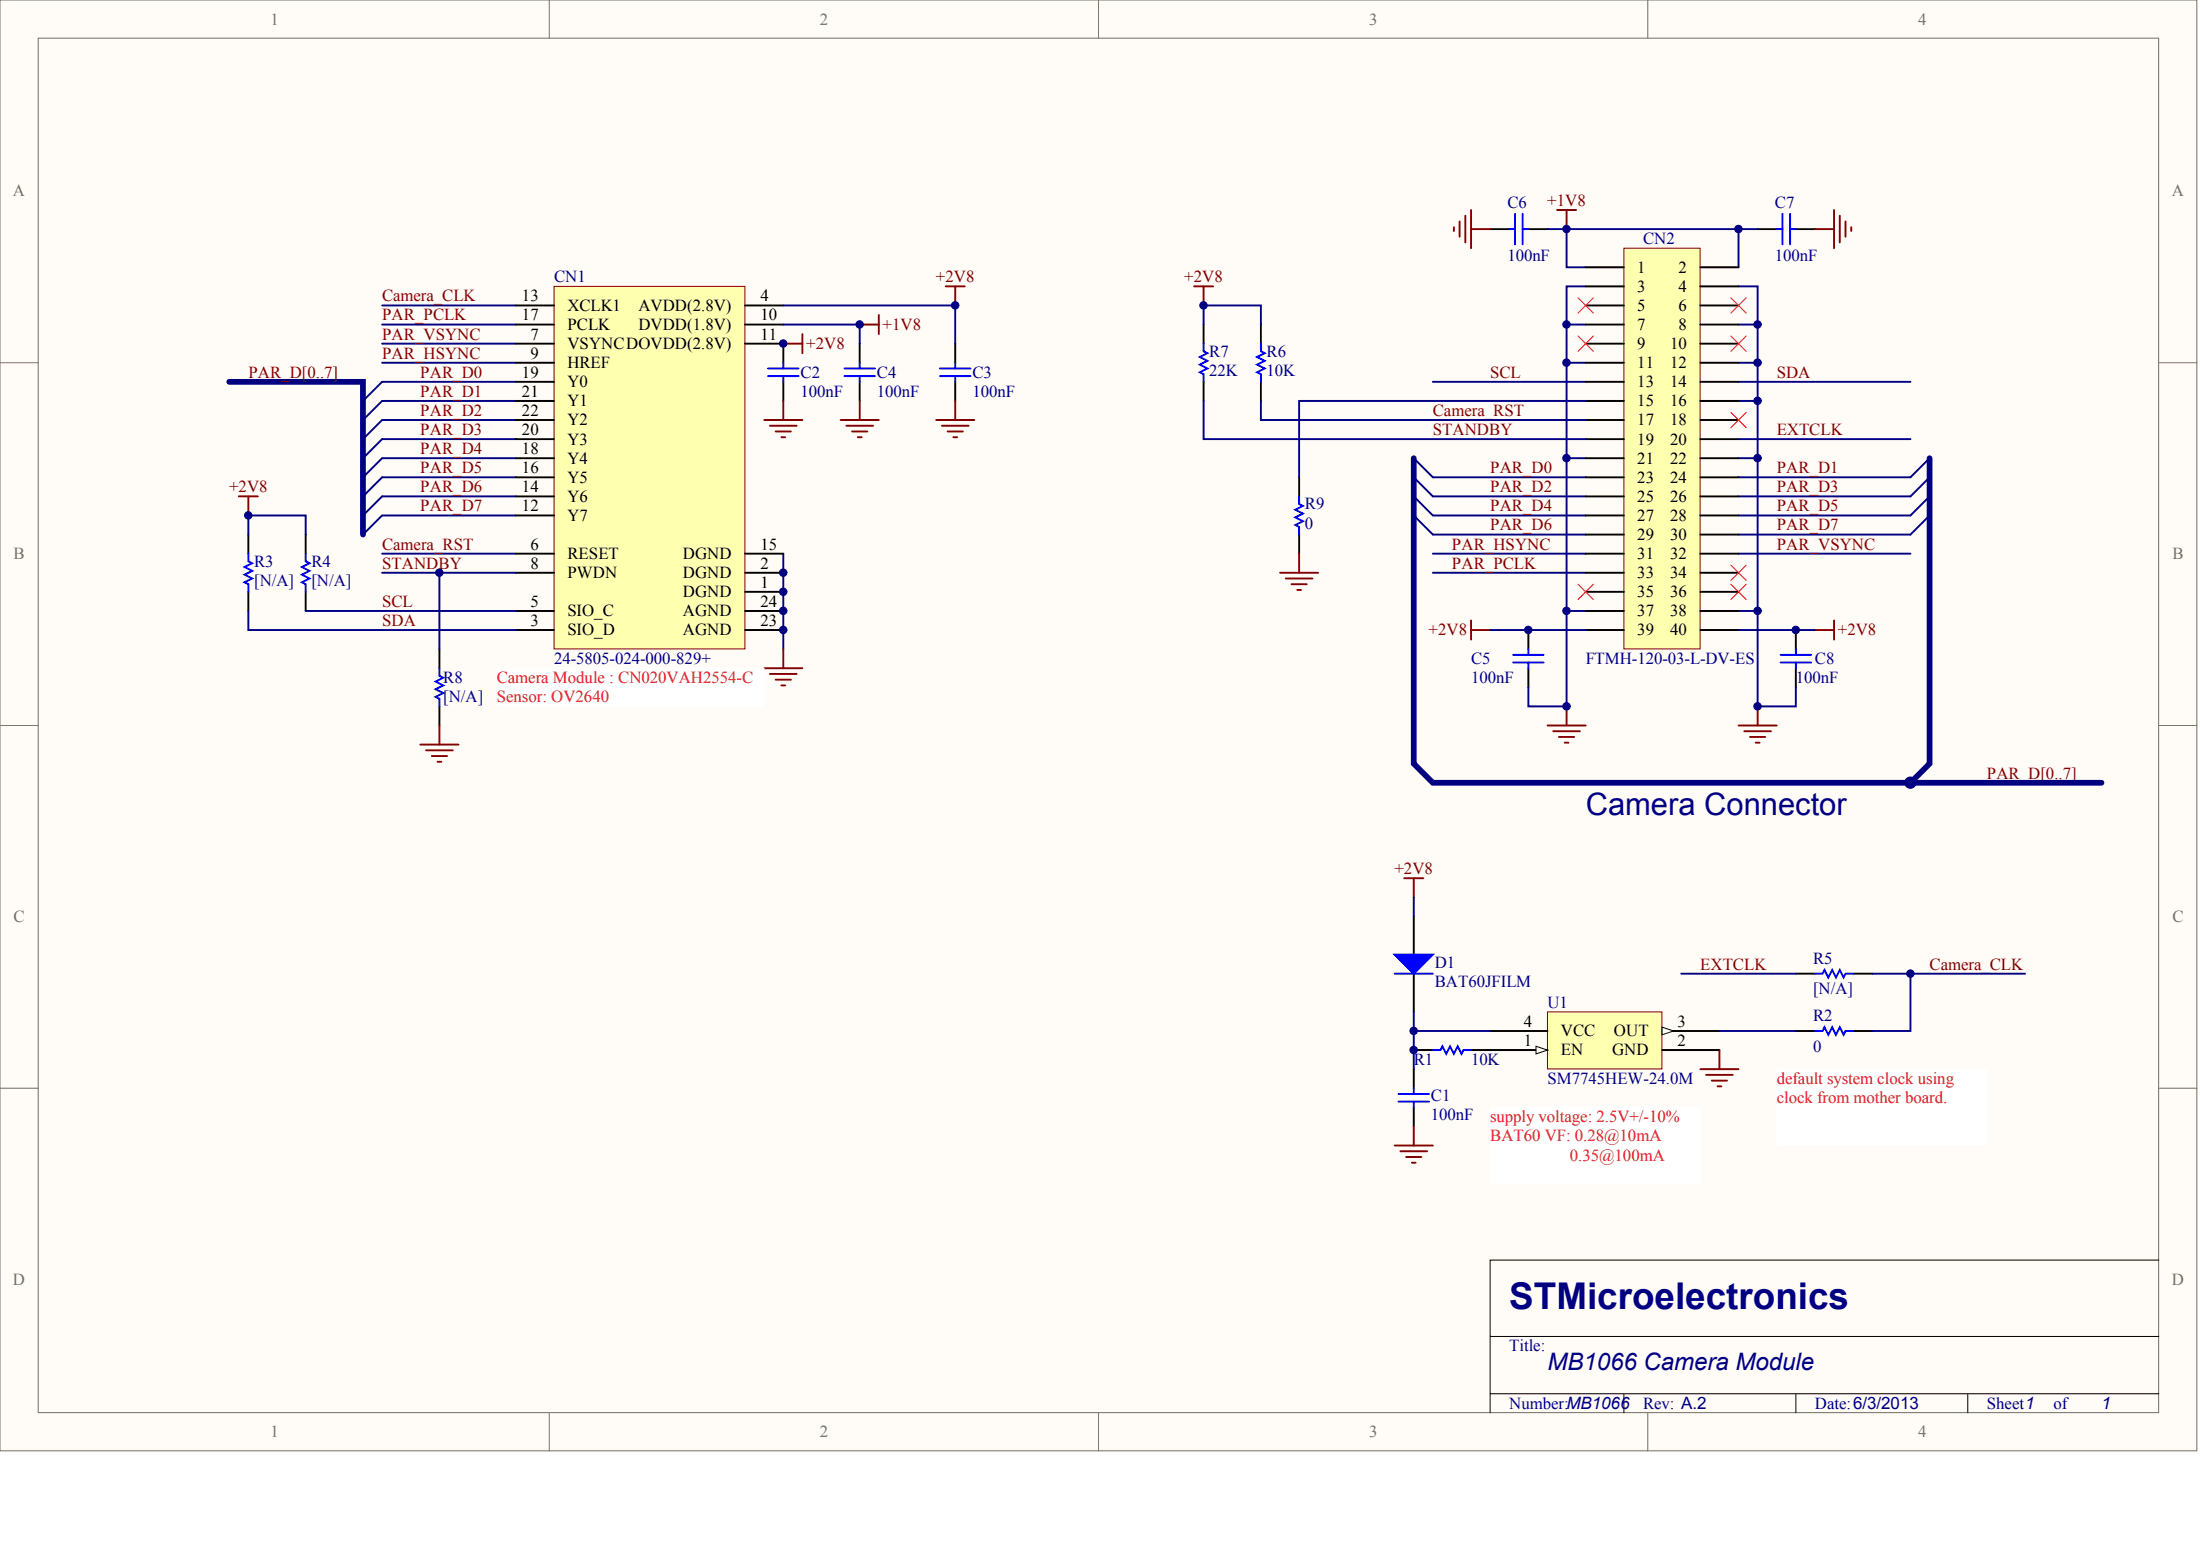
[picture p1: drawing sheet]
<svg xmlns="http://www.w3.org/2000/svg" width="840mm" height="594mm" viewBox="0 0 840 594" stroke-linecap="round" stroke-linejoin="round" font-family="sans-serif">
<g fill="#fffcf8" stroke="#716f64" stroke-width=".38">
<path d="M0 0h838.4v553.6h-838.4z"/>
<path d="M14.6 14.6h809.2v524.4h-809.2z"/>
</g>
<path d="M209.6 0v14.6M419.2 0v14.6M628.9 0v14.6M0 138.4h14.6M823.9 138.4h14.6M0 276.8h14.6M823.9 276.8h14.6M0 415.2h14.6M823.9 415.2h14.6M209.6 539.1v14.5M419.2 539.1v14.5M628.9 539.1v14.5" fill="none" stroke="#716f64" stroke-width=".38"/>
<path d="M823.9 480.8h-255.2v58.3M568.7 509.9h255.2M568.7 531.8h255.2M619.7 531.8v7.3M685.4 531.8v7.3M751 531.8v7.3" fill="none" stroke="#000" stroke-width=".38"/>
<g fill="none" stroke="#000080" stroke-width=".73">
<path d="M590.6 87.4h7.3M663.5 87.4h7.3M605.2 109.3h-7.3v160.2h-14.6v-7.3M605.2 102h-7.3v-14.6h65.6v14.6M663.5 109.3h7.3v160.2h14.6v-7.3M597.9 138.4h7.3M597.9 123.8h7.3M663.5 138.4h7.3M663.5 123.8h7.3M546.8 145.7h58.4M663.5 153h7.3M663.5 145.7h65.6"/>
<path d="M539.5 174.8l7.3 7.3h58.4M597.9 174.8h7.3M663.5 174.8h7.3M539.5 182.1l7.3 7.3h58.4M539.5 189.4l7.3 7.3h58.4M539.5 196.7l7.3 7.3h58.4M663.5 182.1h65.6M663.5 189.4h65.6M663.5 196.7h65.6M546.8 211.3h58.4M546.8 218.5h58.4M663.5 204h65.6"/>
<path d="M663.5 211.3h65.6M597.9 233.1h7.3M663.5 233.1h7.3"/>
</g>
<g fill="none" stroke="#800000" stroke-width=".73">
<path d="M554.9 86.7v1.4M557 84.5v5.8M559.2 82.3v10.2M561.4 80.1v14.6M561.4 87.4h7.3M594.2 80.1h7.3M597.9 80.1v7.3M692.7 87.4h7.2M699.9 80.1v14.6M702.1 82.3v10.2M704.3 84.5v5.8M706.5 86.7v1.4"/>
<path d="M561.4 236.8v7.2M699.9 236.8v7.2M561.4 240.4h7.3M692.7 240.4h7.2M590.6 276.8h14.6M592.8 279h10.2M597.9 269.5v7.3M663.5 276.8h14.6M665.7 279h10.2M670.8 269.5v7.3M595 281.2h5.8M597.1 283.4h1.5"/>
<path d="M667.9 281.2h5.8M670.1 283.4h1.4"/>
</g>
<path d="M568.7 87.4h7.3M583.3 87.4h7.3M670.8 87.4h7.3M685.4 87.4h7.3M583.3 240.4v7.3M583.3 255v7.2M685.4 240.4v7.3M685.4 255v7.2" fill="none" stroke="#000" stroke-width=".73"/>
<g fill="none" stroke="#00f" stroke-width=".73">
<path d="M576 87.4h2.2M578.2 81.6v11.6M581.1 81.6v11.6M581.1 87.4h2.2M678.1 87.4h2.2M680.3 81.6v11.6M683.2 87.4h2.2M683.2 81.6v11.6M577.5 252.8h11.6M577.5 249.9h11.6M583.3 247.7v2.2M583.3 252.8v2.2"/>
<path d="M679.5 252.8h11.7M679.5 249.9h11.7M685.4 247.7v2.2M685.4 252.8v2.2"/>
</g>
<path d="M619.7 94.7h29.1v152.9h-29.1z" fill="#ffffb0" stroke="#800000" stroke-width=".38"/>
<g fill="none" stroke="#000" stroke-width=".73">
<path d="M605.2 102h14.5M605.2 109.3h14.5M605.2 116.6h14.5M648.9 102h14.6M648.9 109.3h14.6M648.9 116.6h14.6M605.2 123.8h14.5M605.2 131.1h14.5M605.2 138.4h14.5M648.9 123.8h14.6M648.9 131.1h14.6M648.9 138.4h14.6"/>
<path d="M605.2 145.7h14.5M605.2 153h14.5M648.9 145.7h14.6M648.9 153h14.6M605.2 160.3h14.5M605.2 167.5h14.5M605.2 174.8h14.5M648.9 160.3h14.6M648.9 167.5h14.6M648.9 174.8h14.6M605.2 182.1h14.5M605.2 189.4h14.5"/>
<path d="M605.2 196.7h14.5M648.9 182.1h14.6M648.9 189.4h14.6M648.9 196.7h14.6M605.2 204h14.5M605.2 211.3h14.5M605.2 218.5h14.5M648.9 204h14.6M648.9 211.3h14.6M648.9 218.5h14.6M605.2 225.8h14.5M605.2 233.1h14.5"/>
<path d="M648.9 225.8h14.6M648.9 233.1h14.6M605.2 240.4h14.5M648.9 240.4h14.6"/>
</g>
<path d="M663.5 167.5h65.6M736.4 174.8l-7.3 7.3M736.4 182.1l-7.3 7.3M736.4 189.4l-7.3 7.3M736.4 196.7l-7.3 7.3M568.7 240.4h36.5M663.5 240.4h29.2" fill="none" stroke="#000080" stroke-width=".73"/>
<g fill="none" stroke="#f00" stroke-width=".38">
<path d="M602.2 113.6l5.9 5.9M608.1 113.6l-5.9 5.9M660.6 113.6l5.8 5.9M666.4 113.6l-5.8 5.9M602.2 128.2l5.9 5.8M608.1 128.2l-5.9 5.8M660.6 128.2l5.8 5.8M666.4 128.2l-5.8 5.8M660.6 157.3l5.8 5.9M666.4 157.3l-5.8 5.9M660.6 215.6l5.8 5.9M666.4 215.6l-5.8 5.9"/>
<path d="M660.6 222.9l5.8 5.8M666.4 222.9l-5.8 5.8"/>
</g>
<path d="M590.6 386.1h43.7v21.8h-43.7z" fill="#ffffb0" stroke="#800000" stroke-width=".38"/>
<path d="M568.7 400.7h21.9" fill="none" stroke="#000" stroke-width=".73"/>
<path d="M586.2 399.2l4.4 1.5-4.4 1.4z" fill="#fffcf8" stroke="#000" stroke-width=".38"/>
<path d="M634.3 393.4h21.9M634.3 400.7h21.9" fill="none" stroke="#000" stroke-width=".73"/>
<path d="M634.3 391.9l4.4 1.5-4.4 1.4z" fill="#fffcf8" stroke="#000" stroke-width=".38"/>
<g fill="none" stroke="#000" stroke-width=".73">
<path d="M298.9 131.1v7.3M328.1 131.1v7.3M364.6 131.1v7.3M459.3 123.8v7.3M481.2 123.8v7.3M298.9 145.7v7.3M328.1 145.7v7.3M364.6 145.7v7.3M459.3 145.7v7.3M481.2 145.7v7.3M495.8 182.1v7.3M495.8 204v7.3"/>
<path d="M539.5 349.7v14.5M539.5 371.5v14.6M685.4 371.5h7.3M707.2 371.5h7.3M568.7 393.4h21.9M685.4 393.4h7.3M707.2 393.4h7.3M539.5 400.7h7.3M561.4 400.7h7.3"/>
</g>
<g fill="none" stroke="#800000" stroke-width=".73">
<path d="M455.7 109.3h7.3M459.3 109.3v7.3M298.9 131.1h7.3M306.2 127.5v7.3M298.9 153v7.3M364.6 153v7.3M291.6 160.3h14.6M293.8 162.4h10.2M296 164.6h5.9M298.2 166.8h1.5M357.3 160.3h14.5M359.5 162.4h10.2"/>
<path d="M361.6 164.6h5.9M363.8 166.8h1.5M488.5 218.5h14.6M495.8 211.3v7.2M490.7 220.7h10.2M492.9 222.9h5.8M495.1 225.1h1.4M291.6 255h14.6M293.8 257.1h10.2M296 259.3h5.9M298.9 247.7v7.3M298.2 261.5h1.5"/>
<path d="M535.9 335.1h7.3M539.5 335.1v7.3M648.9 407.9h14.6M651.1 410.1h10.2M653.3 412.3h5.8M655.5 414.5h1.4M656.2 400.7v7.2"/>
</g>
<g fill="none" stroke="#00f" stroke-width=".73">
<path d="M298.9 138.4v2.2M328.1 138.4v2.2M364.6 138.4v2.2M459.3 131.1v2.9l1.5 .8-2.9 1.4 2.9 1.5-2.9 1.4 2.9 1.5-2.9 1.4 1.4 .8v2.9M481.2 131.1v2.9l1.5 .8-2.9 1.4 2.9 1.5-2.9 1.4 2.9 1.5-2.9 1.4 1.4 .8v2.9M293.1 143.5h11.7M293.1 140.6h11.7M298.9 143.5v2.2M322.3 143.5h11.6M322.3 140.6h11.6M328.1 143.5v2.2M358.7 143.5h11.7"/>
<path d="M358.7 140.6h11.7M364.6 143.5v2.2M495.8 189.4v2.9l1.5 .7-3 1.5 3 1.5-3 1.4 3 1.5-3 1.4 1.5 .8v2.9M532.3 371.5h14.5M692.7 371.5h2.9l.7-1.4 1.5 2.9 1.4-2.9 1.5 2.9 1.4-2.9 1.5 2.9 .7-1.5h2.9M692.7 393.4h2.9l.7-1.5 1.5 2.9 1.4-2.9 1.5 2.9 1.4-2.9 1.5 2.9 .7-1.4h2.9M546.8 400.7h3l.7-1.5 1.4 2.9 1.5-2.9 1.5 2.9 1.4-2.9 1.5 2.9 .7-1.4h2.9"/>
</g>
<path d="M87.5 145.7h51v58.3M539.5 174.8v116.6l7.3 7.3h182.3l7.3-7.3v-116.6M729.1 298.7h72.9" fill="none" stroke="#000080" stroke-width="2.2"/>
<g fill="none" stroke="#000080" stroke-width=".73">
<path d="M145.8 116.6h51.1M145.8 123.8h51.1M145.8 131.1h51.1M145.8 138.4h51.1M459.3 123.8v-7.2h21.9v7.2M196.9 145.7h-51.1l-7.3 7.3M196.9 153h-51.1l-7.3 7.3M459.3 153v14.5h145.9M481.2 153v7.3h124M605.2 153h-109.4v29.1M196.9 160.3h-51.1l-7.3 7.2M196.9 167.5h-51.1l-7.3 7.3"/>
<path d="M196.9 174.8h-51.1l-7.3 7.3M196.9 182.1h-51.1l-7.3 7.3M196.9 189.4h-51.1l-7.3 7.3M196.9 196.7h-51.1l-7.3 7.3M145.8 211.3h51.1M298.9 211.3v36.4M539.5 342.4v7.3M641.6 371.5h43.8M714.5 371.5h14.6v21.9h-14.6M729.1 371.5h43.8M539.5 386.1v7.3M656.2 393.4h29.2"/>
</g>
<path d="M602.2 222.9l5.9 5.8M608.1 222.9l-5.9 5.8" fill="none" stroke="#f00" stroke-width=".38"/>
<path d="M532.3 364.2h14.5l-7.3 7.3z" fill="#00f" stroke="#00f" stroke-width=".73"/>
<path d="M568.7 422.5h80.1v29.1h-80.1z" fill="#fff" stroke="#fff" stroke-width=".38"/>
<path d="M211.4 109.3h72.9v138.3h-72.9z" fill="#ffffb0" stroke="#800000" stroke-width=".38"/>
<g fill="none" stroke="#000" stroke-width=".73">
<path d="M196.9 116.6h14.5M284.4 116.6h14.5M196.9 131.1h14.5M196.9 138.4h14.5M196.9 123.8h14.5M284.4 131.1h14.5M284.4 123.8h14.5M196.9 145.7h14.5M196.9 153h14.5M196.9 174.8h14.5M196.9 167.5h14.5M196.9 160.3h14.5"/>
<path d="M196.9 196.7h14.5M196.9 189.4h14.5M196.9 182.1h14.5M94.8 204v7.3M116.7 204v7.3M196.9 218.5h14.5M196.9 211.3h14.5M284.4 218.5h14.5M284.4 211.3h14.5M94.8 225.8v7.3M116.7 225.8v7.3M196.9 233.1h14.5"/>
<path d="M284.4 225.8h14.5M284.4 233.1h14.5M167.7 247.7v7.3M196.9 240.4h14.5M284.4 240.4h14.5M167.7 269.5v7.3M539.5 407.9v7.3M539.5 422.5v7.3"/>
</g>
<g fill="none" stroke="#800000" stroke-width=".73">
<path d="M360.9 109.3h7.3M364.6 109.3v7.3M328.1 123.8h7.3M335.4 120.2v7.3M328.1 153v7.3M320.8 160.3h14.6M323 162.4h10.2M325.2 164.6h5.8M327.4 166.8h1.4M91.1 189.4h7.3M94.8 189.4v7.3M167.7 276.8v7.3"/>
<path d="M160.4 284.1h14.6M162.6 286.3h10.2M164.8 288.5h5.8M167 290.7h1.4M532.3 437.1h14.5M534.4 439.3h10.2M539.5 429.8v7.3M536.6 441.5h5.9M538.8 443.6h1.5"/>
</g>
<path d="M298.9 116.6h65.7v14.5M298.9 123.8h29.2v7.3M94.8 204v-7.3h21.9v7.3M145.8 218.5h21.9M196.9 218.5h-29.2v29.2M94.8 233.1v7.3h102.1M116.7 233.1h80.2M568.7 393.4h-29.2v14.5" fill="none" stroke="#000080" stroke-width=".73"/>
<path d="M94.8 211.3v2.9l1.4 .7-2.9 1.5 2.9 1.4-2.9 1.5 2.9 1.4-2.9 1.5 1.5 .7v2.9M116.7 211.3v2.9l1.4 .7-2.9 1.5 2.9 1.4-2.9 1.5 2.9 1.4-2.9 1.5 1.5 .7v2.9M167.7 255v2.9l1.5 .7-3 1.5 3 1.4-3 1.5 3 1.4-3 1.5 1.5 .7v2.9M533.7 417.4h11.7M539.5 415.2v2.2M533.7 420.3h11.7M539.5 420.3v2.2" fill="none" stroke="#00f" stroke-width=".73"/>
<g fill="#fff" stroke="#fff" stroke-width=".38">
<path d="M189.6 255h102v14.5h-102z"/>
<path d="M678.1 407.9h80.1v29.1h-80.1z"/>
</g>
<g fill="#000080" stroke="#000080" stroke-width=".38">
<circle cx="94.7" cy="196.6" r="1.42"/>
<circle cx="167.7" cy="218.5" r="1.42"/>
<circle cx="298.9" cy="240.4" r="1.42"/>
<circle cx="298.9" cy="233.1" r="1.42"/>
<circle cx="298.9" cy="225.8" r="1.42"/>
<circle cx="298.9" cy="218.5" r="1.42"/>
<circle cx="298.9" cy="131.1" r="1.42"/>
<circle cx="328.1" cy="123.8" r="1.42"/>
<circle cx="364.5" cy="116.5" r="1.42"/>
<circle cx="459.3" cy="116.5" r="1.42"/>
<circle cx="539.5" cy="400.6" r="1.42"/>
<circle cx="539.5" cy="393.3" r="1.42"/>
<circle cx="583.3" cy="240.4" r="1.42"/>
<circle cx="597.8" cy="269.5" r="1.42"/>
<circle cx="597.8" cy="233.1" r="1.42"/>
<circle cx="597.8" cy="174.8" r="1.42"/>
<circle cx="597.8" cy="138.4" r="1.42"/>
<circle cx="597.8" cy="123.8" r="1.42"/>
<circle cx="597.8" cy="87.4" r="1.42"/>
<circle cx="663.5" cy="87.4" r="1.42"/>
<circle cx="670.7" cy="269.5" r="1.42"/>
<circle cx="670.7" cy="233.1" r="1.42"/>
<circle cx="670.7" cy="174.8" r="1.42"/>
<circle cx="670.7" cy="152.9" r="1.42"/>
<circle cx="670.7" cy="138.4" r="1.42"/>
<circle cx="670.7" cy="123.8" r="1.42"/>
<circle cx="685.3" cy="240.4" r="1.42"/>
<circle cx="729.1" cy="371.5" r="1.42"/>
<circle cx="729.1" cy="298.6" r="2.15"/>
</g>
<text font-size="14.1" fill="#000080" x="576" y="499.3">STMicroelectronics</text>
<text font-size="11.8" fill="#000080" x="605.2" y="310.8">Camera Connector</text>
<text font-size="9.2" fill="#000080" x="590.6" y="522.6">MB1066 Camera Module</text>
<text font-size="6.5" fill="#000080" x="802" y="537.7">1</text>
<g font-size="6.4" fill="#716f64">
<text x="103.2" y="9.3">1</text>
<text x="312.9" y="9.3">2</text>
<text x="522.5" y="9.3">3</text>
<text x="732.1" y="9.3">4</text>
<text x="5" y="74.9">A</text>
<text x="828.9" y="74.9">A</text>
<text x="5.2" y="213.3">B</text>
<text x="829.1" y="213.3">B</text>
<text x="5.2" y="351.7">C</text>
<text x="829.1" y="351.7">C</text>
<text x="5" y="490.1">D</text>
<text x="828.9" y="490.1">D</text>
<text x="103.2" y="548.4">1</text>
<text x="312.9" y="548.4">2</text>
<text x="522.5" y="548.4">3</text>
<text x="732.1" y="548.4">4</text>
</g>
<g font-size="6.4" fill="#000080">
<text x="575.3" y="79.3">C6</text>
<text x="677.3" y="79.3">C7</text>
<text x="627" y="93.1">CN2</text>
<text x="575.3" y="99.7">100nF</text>
<text x="677.3" y="99.7">100nF</text>
<text x="211.4" y="107.7">CN1</text>
<text x="461.5" y="136.1">R7</text>
<text x="483.4" y="136.1">R6</text>
<text x="461.5" y="143.4">22K</text>
<text x="483.4" y="143.4">10K</text>
<text x="305.5" y="144.1">C2</text>
<text x="334.7" y="144.1">C4</text>
<text x="371.1" y="144.1">C3</text>
<text x="305.5" y="151.4">100nF</text>
<text x="334.7" y="151.4">100nF</text>
<text x="371.1" y="151.4">100nF</text>
<text x="498" y="194.4">R9</text>
<text x="498" y="201.7">0</text>
<text x="97" y="216.2">R3</text>
<text x="118.8" y="216.2">R4</text>
<text x="97" y="223.5">[N/A]</text>
<text x="118.8" y="223.5">[N/A]</text>
<text x="211.4" y="253.4">24-5805-024-000-829+</text>
<text x="561.4" y="253.4">C5</text>
<text x="605.2" y="253.4">FTMH-120-03-L-DV-ES</text>
<text x="692.7" y="253.4">C8</text>
<text x="169.2" y="260.7">R8</text>
<text x="561.4" y="260.7">100nF</text>
<text x="685.4" y="260.7">100nF</text>
<text x="169.2" y="268">[N/A]</text>
<text x="547.6" y="369.2">D1</text>
<text x="691.9" y="367.8">R5</text>
<text x="547.6" y="376.5">BAT60JFILM</text>
<text x="691.9" y="379.4">[N/A]</text>
<text x="590.6" y="384.5">U1</text>
<text x="691.9" y="389.6">R2</text>
<text x="691.9" y="401.3">0</text>
<text x="539.5" y="406.4">R1</text>
<text x="561.4" y="406.4">10K</text>
<text x="590.6" y="413.7">SM7745HEW-24.0M</text>
<text x="546.1" y="420.2">C1</text>
<text x="546.1" y="427.5">100nF</text>
<text x="576" y="515.6">Title:</text>
<text x="576" y="537.5">Number:MB1066</text>
<text x="627" y="537.5">Rev: A.2</text>
<text x="692.7" y="537.5">Date:6/3/2013</text>
<text x="758.3" y="537.5">Sheet1</text>
<text x="783.7" y="537.5">of</text>
</g>
<g font-size="6.4" fill="#800000">
<text x="590.5" y="78.6">+1V8</text>
<text x="357.2" y="107.7">+2V8</text>
<text x="452" y="107.7">+2V8</text>
<text x="145.8" y="115">Camera_CLK</text>
<text x="145.8" y="122.3">PAR_PCLK</text>
<text x="336.9" y="125.9">+1V8</text>
<text x="145.8" y="129.5">PAR_VSYNC</text>
<text x="145.8" y="136.8">PAR_HSYNC</text>
<text x="307.7" y="133.2">+2V8</text>
<text x="94.8" y="144.1">PAR_D[0..7]</text>
<text x="160.4" y="144.1">PAR_D0</text>
<text x="568.7" y="144.1">SCL</text>
<text x="678.1" y="144.1">SDA</text>
<text x="160.4" y="151.4">PAR_D1</text>
<text x="160.4" y="158.7">PAR_D2</text>
<text x="546.8" y="158.7">Camera_RST</text>
<text x="160.4" y="166">PAR_D3</text>
<text x="546.8" y="166">STANDBY</text>
<text x="678.1" y="166">EXTCLK</text>
<text x="160.4" y="173.3">PAR_D4</text>
<text x="160.4" y="180.5">PAR_D5</text>
<text x="568.7" y="180.5">PAR_D0</text>
<text x="678.1" y="180.5">PAR_D1</text>
<text x="87.4" y="187.8">+2V8</text>
<text x="160.4" y="187.8">PAR_D6</text>
<text x="568.7" y="187.8">PAR_D2</text>
<text x="678.1" y="187.8">PAR_D3</text>
<text x="160.4" y="195.1">PAR_D7</text>
<text x="568.7" y="195.1">PAR_D4</text>
<text x="678.1" y="195.1">PAR_D5</text>
<text x="568.7" y="202.4">PAR_D6</text>
<text x="678.1" y="202.4">PAR_D7</text>
<text x="145.8" y="209.7">Camera_RST</text>
<text x="554.1" y="209.7">PAR_HSYNC</text>
<text x="678.1" y="209.7">PAR_VSYNC</text>
<text x="145.8" y="217">STANDBY</text>
<text x="554.1" y="217">PAR_PCLK</text>
<text x="145.8" y="231.5">SCL</text>
<text x="145.8" y="238.8">SDA</text>
<text x="545.2" y="242.5">+2V8</text>
<text x="701.4" y="242.5">+2V8</text>
<text x="758.3" y="297.1">PAR_D[0..7]</text>
<text x="532.2" y="333.5">+2V8</text>
<text x="648.9" y="369.9">EXTCLK</text>
<text x="736.4" y="369.9">Camera_CLK</text>
</g>
<g font-size="6.4">
<text x="624.9" y="104.1">1</text>
<text x="640.6" y="104.1">2</text>
<text x="624.9" y="111.3">3</text>
<text x="640.6" y="111.3">4</text>
<text x="199.2" y="115">13</text>
<text x="216.5" y="118.6">XCLK1</text>
<text x="243.7" y="118.6">AVDD(2.8V)</text>
<text x="290.2" y="115">4</text>
<text x="624.9" y="118.6">5</text>
<text x="640.6" y="118.6">6</text>
<text x="199.2" y="122.3">17</text>
<text x="216.5" y="125.9">PCLK</text>
<text x="243.7" y="125.9">DVDD(1.8V)</text>
<text x="290.2" y="122.3">10</text>
<text x="624.9" y="125.9">7</text>
<text x="640.6" y="125.9">8</text>
<text x="202.4" y="129.5">7</text>
<text x="290.2" y="129.5">11</text>
<text x="202.4" y="136.8">9</text>
<text x="216.5" y="133.2">VSYNCDOVDD(2.8V)</text>
<text x="624.9" y="133.2">9</text>
<text x="637.4" y="133.2">10</text>
<text x="216.5" y="140.5">HREF</text>
<text x="624.9" y="140.5">11</text>
<text x="637.4" y="140.5">12</text>
<text x="199.2" y="144.1">19</text>
<text x="216.5" y="147.8">Y0</text>
<text x="624.9" y="147.8">13</text>
<text x="637.4" y="147.8">14</text>
<text x="199.2" y="151.4">21</text>
<text x="216.5" y="155">Y1</text>
<text x="624.9" y="155">15</text>
<text x="637.4" y="155">16</text>
<text x="199.2" y="158.7">22</text>
<text x="199.2" y="166">20</text>
<text x="216.5" y="162.3">Y2</text>
<text x="624.9" y="162.3">17</text>
<text x="637.4" y="162.3">18</text>
<text x="199.2" y="173.3">18</text>
<text x="216.5" y="169.6">Y3</text>
<text x="624.9" y="169.6">19</text>
<text x="637.4" y="169.6">20</text>
<text x="216.5" y="176.9">Y4</text>
<text x="624.9" y="176.9">21</text>
<text x="637.4" y="176.9">22</text>
<text x="199.2" y="180.5">16</text>
<text x="216.5" y="184.2">Y5</text>
<text x="624.9" y="184.2">23</text>
<text x="637.4" y="184.2">24</text>
<text x="199.2" y="187.8">14</text>
<text x="216.5" y="191.5">Y6</text>
<text x="624.9" y="191.5">25</text>
<text x="637.4" y="191.5">26</text>
<text x="199.2" y="195.1">12</text>
<text x="216.5" y="198.8">Y7</text>
<text x="624.9" y="198.8">27</text>
<text x="637.4" y="198.8">28</text>
<text x="202.4" y="209.7">6</text>
<text x="290.2" y="209.7">15</text>
<text x="624.9" y="206">29</text>
<text x="637.4" y="206">30</text>
<text x="216.5" y="213.3">RESET</text>
<text x="260.6" y="213.3">DGND</text>
<text x="624.9" y="213.3">31</text>
<text x="637.4" y="213.3">32</text>
<text x="202.4" y="217">8</text>
<text x="216.5" y="220.6">PWDN</text>
<text x="260.6" y="220.6">DGND</text>
<text x="290.2" y="217">2</text>
<text x="624.9" y="220.6">33</text>
<text x="637.4" y="220.6">34</text>
<text x="260.6" y="227.9">DGND</text>
<text x="290.2" y="224.3">1</text>
<text x="624.9" y="227.9">35</text>
<text x="637.4" y="227.9">36</text>
<text x="202.4" y="231.5">5</text>
<text x="290.2" y="231.5">24</text>
<text x="202.4" y="238.8">3</text>
<text x="216.5" y="235.2">SIO_C</text>
<text x="260.6" y="235.2">AGND</text>
<text x="290.2" y="238.8">23</text>
<text x="624.9" y="235.2">37</text>
<text x="637.4" y="235.2">38</text>
<text x="216.5" y="242.5">SIO_D</text>
<text x="260.6" y="242.5">AGND</text>
<text x="624.9" y="242.5">39</text>
<text x="637.4" y="242.5">40</text>
<text x="581.5" y="391.8">4</text>
<text x="595.7" y="395.4">VCC</text>
<text x="616" y="395.4">OUT</text>
<text x="640.2" y="391.8">3</text>
<text x="581.5" y="399.1">1</text>
<text x="640.2" y="399.1">2</text>
<text x="595.7" y="402.7">EN</text>
<text x="615.2" y="402.7">GND</text>
</g>
<g font-size="6.4" fill="#ee0e22">
<text x="189.6" y="260.7">Camera Module : CN020VAH2554-C</text>
<text x="189.6" y="268">Sensor: OV2640</text>
<text x="678.1" y="413.7">default system clock using</text>
<text x="678.1" y="420.9">clock from mother board.</text>
<text x="568.7" y="428.2">supply voltage: 2.5V+/-10%</text>
<text x="568.7" y="435.5">BAT60 VF: 0.28@10mA</text>
<text x="599.1" y="442.8">0.35@100mA</text>
</g>
</svg>
